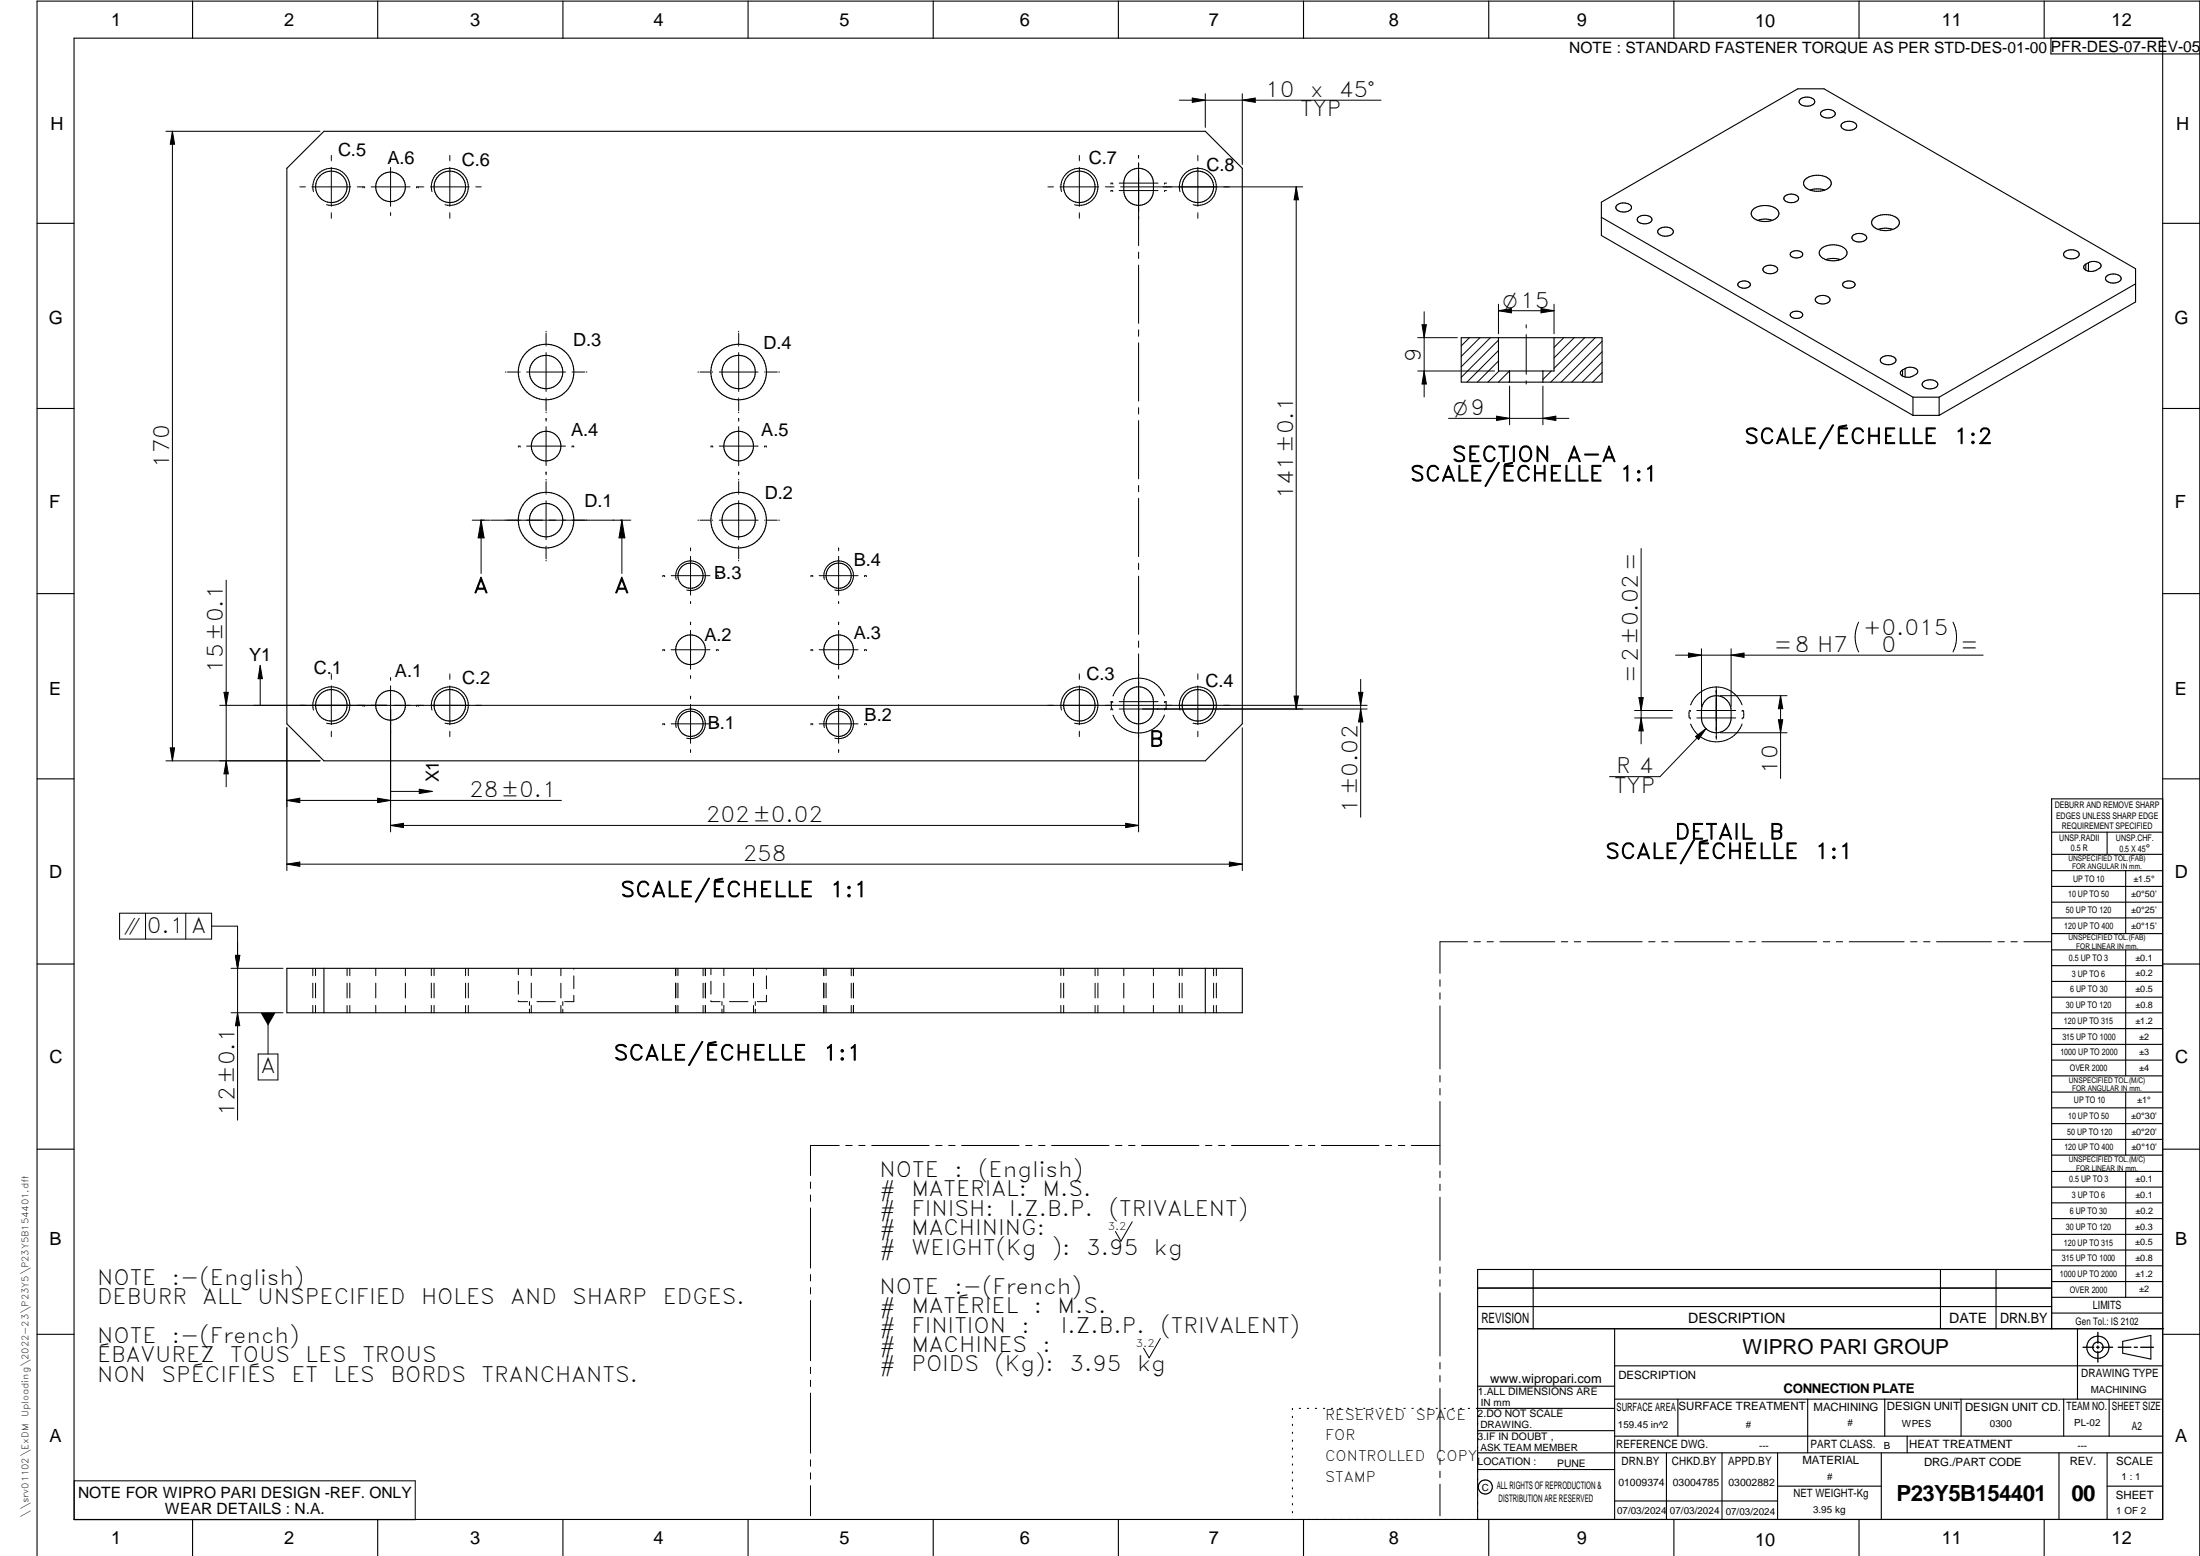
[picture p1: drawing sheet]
<svg xmlns="http://www.w3.org/2000/svg" width="594mm" height="420mm" viewBox="0 0 594 420" stroke-linecap="round" stroke-linejoin="round" font-family="sans-serif">
<g fill="none" stroke="#000" stroke-width=".3">
<path d="M20 10.3h564v400h-564zM52 .3v10M102 .3v10M152 .3v10M202 .3v10M252 .3v10M302 .3v10M352 .3v10M402 .3v10M452 .3v10M502 .3v10M552 .3v10"/>
<path d="M553.8 10.3v4.3h40.3M486.2 26.7a2.68 2.68 0 0 1 3.8 .6 2.09 2.09 0 0 1-2.8 1.3 1.12 1.12 0 0 1-1.2-.6 1.12 1.12 0 0 1 .2-1.3zM491.8 30.2a2.57 2.57 0 0 1 3.8 .4 1.96 1.96 0 0 1-2.7 1.2 1.1 1.1 0 0 1-1.1-1.6zM497.3 33.5a2.72 2.72 0 0 1 4.1 .3 2.12 2.12 0 0 1-2.9 1.3 1.17 1.17 0 0 1-1.2-1.6zM77.5 45.4l10-9.9h238l10 9.9v150.1l-10 9.9h-238l-10-9.9zM304.4 46.8a4 4 0 0 1 4.5-1.1 4 4 0 0 1 2.6 3.7 5.4 5.4 0 0 1-1 4.7 4 4 0 0 1-4.4 1.1 4 4 0 0 1-2.6-3.7 6.3 6.3 0 0 1 .6-4.2zM432.4 58.7l84.2 48.6M436.7 55.3a2.72 2.72 0 0 1 3.9 .6 2.09 2.09 0 0 1-2.9 1.3 1.1 1.1 0 0 1-1.2-.6 1.1 1.1 0 0 1 .2-1.3zM442.2 58.8a2.61 2.61 0 0 1 3.9 .4 1.96 1.96 0 0 1-2.7 1.2 1.09 1.09 0 0 1-1.2-1.6zM473.2 56.7a5.3 5.3 0 0 1 6.8 0 1.66 1.66 0 0 1-1 2.7 5.1 5.1 0 0 1-6-1.1l-.1-.6zM478.6 59.5l-1.7-.3-2.3 .3M482 52.9a2.55 2.55 0 0 1 3.7 .5 1.96 1.96 0 0 1-2.7 1.3 1.05 1.05 0 0 1-1.1-.6 1.05 1.05 0 0 1 .1-1.2z"/>
<path d="M487.4 48.6a5.1 5.1 0 0 1 6.9 .3 1.89 1.89 0 0 1-1.7 2.5 5 5 0 0 1-5.4-1.3l-.2-.6zM492.8 51.3l-1.7-.3-2.3 .3M506 58.9a5.2 5.2 0 0 1 6.7 .6 1.87 1.87 0 0 1-1.7 2.5 5 5 0 0 1-5.4-1.3l-.2-.9zM10 60.3h10M448 61.8a2.7 2.7 0 0 1 3.9 .6 2.08 2.08 0 0 1-2.9 1.3 1.12 1.12 0 0 1-1.2-.6 1.12 1.12 0 0 1 .2-1.3zM469.4 76.4a2.09 2.09 0 0 1 3.3 .4 1.96 1.96 0 0 1-3.4 0zM476.4 72.1a2.59 2.59 0 0 1 3.6 .5 1.96 1.96 0 0 1-2.7 1.3 1.06 1.06 0 0 1-1.1-.6 1.06 1.06 0 0 1 .2-1.2zM483.6 68.2a2.08 2.08 0 0 1 3.2 .5 1.98 1.98 0 0 1-3.4 0zM491.6 67.3a5.1 5.1 0 0 1 7 .3 1.73 1.73 0 0 1-1.3 2.4 5.1 5.1 0 0 1-5.9-1.1l-.1-1zM497 70.1l-2.3-.3-1.7 .3M497.9 76.2a2.11 2.11 0 0 1 3 .6 1.94 1.94 0 0 1-3.3 0zM500.4 63.5a2.59 2.59 0 0 1 3.7 .6 1.99 1.99 0 0 1-2.7 1.2 1.06 1.06 0 0 1-1.1-.6 1.06 1.06 0 0 1 .1-1.2z"/>
<path d="M507.2 61.9l2.3-.3 1.6 .3M557.6 68a2.68 2.68 0 0 1 3.9 .6 2.09 2.09 0 0 1-2.9 1.2 1.12 1.12 0 0 1-1.2-.5 1.12 1.12 0 0 1 .2-1.3zM563.2 71.3v1.7M564 70.9l-.8 .4M564 70.9v2.3M564 70.9a2.52 2.52 0 0 1 3.4 .8 2.65 2.65 0 0 1-2.8 1.6 1.39 1.39 0 0 1-1.8-1.6l.4-.4M568.9 74.5a2.72 2.72 0 0 1 3.9 .6 2.12 2.12 0 0 1-2.9 1.3 1.12 1.12 0 0 1-1.1-.6 1.12 1.12 0 0 1 .1-1.3zM576.7 76.6l-53.1 30.7M584 60.3h10M394.6 91.2h38v12h-38zM404.6 91.2v9h15v-9M483.6 84.6a2.09 2.09 0 0 1 3.2 .4 1.98 1.98 0 0 1-3.4 0z"/>
<path d="M490.5 80.3a2.53 2.53 0 0 1 3.7 .5 2.08 2.08 0 0 1-3.1 1.1 .94 .94 0 0 1-.8-.6 .94 .94 0 0 1 .2-1zM507.9 96.8a2.72 2.72 0 0 1 4.1 .3 2.09 2.09 0 0 1-2.9 1.3 1.15 1.15 0 0 1-1.2-1.6zM513.8 99.9v1.6M514.4 99.5v2.3M514.4 99.5a2.5 2.5 0 0 1 3.5 .8 2.61 2.61 0 0 1-2.8 1.6 1.39 1.39 0 0 1-1.8-1.6l.5-.4M514.4 99.5l-.6 .4M10 110.3h10M407.6 100.2v3M416.6 100.2v3M516.6 107.3h7M516.6 107.3v4.9M516.6 112.2h7"/>
<path d="M519.2 103.3a2.72 2.72 0 0 1 4.1 .4 2.08 2.08 0 0 1-2.9 1.2 1.17 1.17 0 0 1-1.2-1.6zM523.6 112.2l53.1-30.7v-8.9l-84.2-48.6h-7l-53.1 30.6v9l84.2 48.6M523.6 107.3v4.9M584 110.3h10M10 160.3h10M584 160.3h10M304.4 186.8a4 4 0 0 1 4.5-1.1 4 4 0 0 1 2.6 3.8 5.4 5.4 0 0 1-1 4.6 4 4 0 0 1-4.4 1.1 4 4 0 0 1-2.6-3.7 5.5 5.5 0 0 1 .9-4.7zM460.4 189.3a4 4 0 0 1 4.4-1.2 4 4 0 0 1 2.7 3.8 5.5 5.5 0 0 1-1 4.6 4 4 0 0 1-4.4 1.1 4 4 0 0 1-2.6-3.7 6.3 6.3 0 0 1 .6-4.2zM10 210.3h10M584 215.7h-30v143.1M584 210.3h10M554 230.7h30"/>
<path d="M554 224.7h30M554 235.1h30M554 239.4h30M569 224.7v6M574 235.1v17M554 243.6h30M554 247.9h30M554 252.1h30M554 256.5h30M574 256.5v34M10 260.3h10M77.5 261.5h258v12h-258z"/>
<path d="M87.5 261.5v12M325.5 261.5v12M554 260.8h30M554 265h30M554 269.3h30M554 273.5h30M554 277.7h30M584 260.3h10M554 282h30M554 286.3h30M554 290.5h30M554 294.9h30"/>
<path d="M554 299.1h30M574 294.9v17M10 310.3h10M554 303.4h30M554 307.7h30M554 311.9h30M554 316.3h30M574 316.3v34M584 310.3h10M554 320.5h30M554 324.8h30M554 329.1h30"/>
<path d="M554 333.3h30M554 337.5h30M399 358.8h185.3M399 352.8h155M399 347.8h155M414 342.8v16M436 358.8v51.5M524 342.8v16M539 342.8v16M554 342.8h-155v67.5M554 341.8h30M554 346.1h30"/>
<path d="M554 350.3h30M554 354.6h30M561 358.8v19M10 360.3h10M399 374.3h37M436 368.8h148M436 377.8h148M453.1 377.8v10M488.1 377.8v14.5M508.9 377.8v10M529.6 377.8v10M557.3 377.8v10"/>
<path d="M569.5 377.8v10M573.2 362.2l7.6-1.6v6.4l-7.6-1.6zM584 360.3h10M349 380.3v.3M349 382.4v.4M349 384.6v.3M349 386.7v.4M349 388.9v.3M349 391v.4M349 393.2v.3M349 395.3v.3M349 397.4v.4"/>
<path d="M349 399.6v.3M350.9 380.3h.3M353 380.3h.3M355.2 380.3h.3M357.4 380.3h.3M359.6 380.3h.3M361.7 380.3h.3M363.9 380.3h.3M366.1 380.3h.3M368.3 380.3h.3M370.4 380.3h.3M372.6 380.3h.3"/>
<path d="M374.8 380.3h.3M376.9 380.3h.4M379.1 380.3h.3M381.3 380.3h.3M383.4 380.3h.4M385.6 380.3h.4M387.8 380.3h.3M390 380.3h.3M392.1 380.3h.4M394.3 380.3h.4M396.5 380.3h.3M399 396.8h37"/>
<path d="M399 392.3h185M399 386.3h37M436 387.8h148M436 380.3h-37.3M450 392.3v18M465 392.3v18M480 392.3v18M508 392.3v18M515 387.8v4.5M556 392.3v18M569 392.3v18M52 410.3v9.8"/>
<path d="M102 410.3v9.8M152 410.3v9.8M202 410.3v9.8M252 410.3v9.8M302 410.3v9.8M349 401.7v.4M349 403.9v.3M349 406v.4M349 408.2v.3M352 410.3v9.8M402 410.3v9.8M436 405.3h44"/>
<path d="M452 410.3v9.8M480 401.3h28M502 410.3v9.8M552 410.3v9.8M569 401.3h15M10 420.1v-419.8h584v419.8"/>
<circle cx="89.5" cy="50.5" r="4.2"/>
<circle cx="105.5" cy="50.4" r="4"/>
<circle cx="121.5" cy="50.5" r="4.3"/>
<circle cx="291.5" cy="50.5" r="4.2"/>
<circle cx="323.5" cy="50.5" r="4.2"/>
<circle cx="147.5" cy="100.4" r="7.5"/>
<circle cx="147.5" cy="100.5" r="4.5"/>
<circle cx="199.5" cy="100.4" r="7.5"/>
<circle cx="199.5" cy="100.5" r="4.5"/>
<circle cx="147.5" cy="120.5" r="4"/>
<circle cx="199.5" cy="120.5" r="4"/>
<circle cx="147.5" cy="140.5" r="4.5"/>
<circle cx="147.5" cy="140.5" r="7.5"/>
<circle cx="186.5" cy="155.4" r="3.4"/>
<circle cx="199.5" cy="140.4" r="4.5"/>
<circle cx="199.5" cy="140.5" r="7.5"/>
<circle cx="226.5" cy="155.4" r="3.4"/>
<circle cx="186.5" cy="175.4" r="4"/>
<circle cx="226.5" cy="175.4" r="4"/>
<circle cx="89.5" cy="190.4" r="4.2"/>
<circle cx="105.5" cy="190.5" r="4"/>
<circle cx="121.5" cy="190.4" r="4.2"/>
<circle cx="186.5" cy="195.4" r="3.4"/>
<circle cx="226.5" cy="195.4" r="3.4"/>
<circle cx="291.5" cy="190.4" r="4.3"/>
<circle cx="323.5" cy="190.4" r="4.2"/>
<circle cx="566.5" cy="363.8" r="1.4"/>
<circle cx="566.5" cy="363.8" r="3"/>
<circle cx="401.1" cy="401.5" r="1.91"/>
</g>
<g fill="none" stroke="#000" stroke-width=".27">
<path d="M44.8 35.5h41.6M46.6 35.5l.6 3.4h-1.2zM46.6 35.5v169.9M318.5 27.1h54.4M322 26.5l3.5 .6-3.5 .5zM325.5 25.3v9.1M335.5 27.1l3.5-.6v1.1zM335.5 25.3v19.1M81 50.5h.1M81.2 50.5h1.1M82.4 50.5h.1M84.2 50.5h10.5"/>
<path d="M84.6 51.8a5 5 0 0 1 4.4-6.3 5 5 0 0 1 5.4 5.4 5 5 0 0 1-6.2 4.4M89.5 42h.1M89.5 42.2v1M89.5 43.4v.1M89.5 45.2v10.5M89.5 57.4v.1M89.5 57.7v1M89.5 58.9h.1M96.5 50.5h.1M96.7 50.5h1M97.9 50.5h.1M98 50.5h.1"/>
<path d="M98.1 50.5h.3M98.5 50.5h.1M100.2 50.5h10.5M105.5 45.2v10.5M105.5 43.5h.1M105.5 43h.1M105.5 57.4h.1M105.5 57.9h.1M105.5 43v.4M105.5 57.5v.4M112.5 50.5h.1M112.5 50.5h.4"/>
<path d="M112.9 50.5h.1M113 50.5h.1M113.2 50.5h1.1M114.4 50.5h.1M116.2 50.5h10.5M116.6 51.8a5 5 0 0 1 4.4-6.3 5 5 0 0 1 5.4 5.4 5 5 0 0 1-6.2 4.4M121.5 42h.1M121.5 42.2v1M121.5 43.4v.1M121.5 45.2v10.5M121.5 57.4v.1M121.5 57.7v1"/>
<path d="M121.5 58.9h.1M128.5 50.5h.1M128.7 50.5h1M129.9 50.5h.1M283 50.5h.1M283.2 50.5h1.1M284.4 50.5h.1M286.2 50.5h10.5M286.6 51.8a5 5 0 0 1 4.4-6.3 5 5 0 0 1 5.4 5.4 5 5 0 0 1-6.2 4.4M291.5 42h.1M291.5 42.2v1M291.5 43.4v.1"/>
<path d="M291.5 45.2v10.5M291.5 57.4v.1M291.5 57.7v1M291.5 58.9h.1M298.5 50.5h.1M298.7 50.5h1M300 51.5h.1M300 49.4h.1M300.1 51.5h.3M300.1 49.4h.3M300.5 51.5h.1M300.5 49.4h.1"/>
<path d="M300.8 50.5h-.9M302.2 51.5h10.5M302.2 49.4h10.5M302.6 50.5h9.7M307.5 44.4h.1M307.5 44h.1M307.5 58.5h.1M307.5 58.9h.1M307.5 42.5h.1M307.5 42h.1M307.5 56.5h.1M307.5 56.9h.1"/>
<path d="M307.5 42v.4M307.5 44v22.3M312.5 50.5h39.3M314.5 51.5h.1M314.5 49.4h.1M314.5 51.5h.5M314.5 49.4h.5M318.6 51.8a5 5 0 0 1 4.4-6.3 5 5 0 0 1 5.4 5.4 5 5 0 0 1-6.2 4.4M323.5 42h.1M323.5 42.2v1M323.5 43.4v.1M323.5 45.2v10.5"/>
<path d="M323.5 57.4v.1M323.5 57.7v1M323.5 58.9h.1M350 50.5l.6 3.5h-1.1zM350 50.5v141M307.5 68.1v1.7M307.5 71.6v15.7M147.5 89.5v.1M147.5 90v2.9M147.5 93.3v.2M147.5 95.2v10.5M199.5 95.2v10.5"/>
<path d="M199.5 89.5v.1M199.5 90v2.9M199.5 93.3v.2M307.5 89.1v1.7M307.5 92.6v15.7M382.8 91.2h10.7M384 87.7h1.2l-.6 3.5zM384.6 84.2v23M396.8 91.2l-2.2 2.2M399.6 91.2l-5 5M402.5 91.2l-7.9 7.9M404.6 97.5l-5.7 5.7"/>
<path d="M404.6 91.8l-10 10.1M404.6 82.1v8M404.6 83.9l3.5-.6v1.2zM404.6 83.9h15M404.6 94.7l-8.5 8.5M412.1 87.7v.9M412.1 90.3v10.8M416.1 83.3l3.5 .6-3.5 .6zM419.6 82.1v8M422.3 91.2l-2.7 2.6M425.1 91.2l-5.5 5.4M427.9 91.2l-8.3 8.3"/>
<path d="M430.8 91.2l-12 12M432.6 92.2l-11 11M432.6 95l-8.2 8.2M432.6 97.8l-5.4 5.4M136.5 100.5h.1M137 100.5h2.9M140.3 100.5h.2M142.2 100.5h10.5M147.5 113.5h.1M147.5 113h.1M147.5 113.1v.3M147.5 107.5v.1"/>
<path d="M147.5 108v2.9M147.5 111.3v.1M147.5 115.2v10.5M154.5 100.5h.1M155 100.5h2.9M158.3 100.5h.2M188.5 100.5h.2M189 100.5h2.9M192.3 100.5h.2M194.2 100.5h10.5M199.5 115.2v10.5M199.5 113.5h.1"/>
<path d="M199.5 113h.1M199.5 113.1v.3M199.5 107.5v.1M199.5 108v2.9M199.5 111.3v.1M206.5 100.5h.1M207 100.5h2.9M210.3 100.5h.2M307.5 110.1v1.7M307.5 113.6v15.7M382.8 100.2h20.8M384.6 100.2l.6 3.5h-1.2z"/>
<path d="M391.2 113h32.4M404.1 112.4l3.5 .6-3.5 .5zM404.8 100.2l-3 3M407.6 100.2l-3 3M407.6 104.2v10.5M407.6 103l-.2 .2M412.1 102.8v.9M416.6 104.2v10.5M416.6 113l3.5-.6v1.1zM418.9 100.2l-2.3 2.3M432.6 100.6l-2.5 2.6M140 120.5h.1"/>
<path d="M140.1 120.5h.3M140.5 120.5h.1M142.2 120.5h10.5M147.5 127.4h.1M147.5 127.9h.1M147.5 127.5v.4M147.5 129.5v.1M147.5 130v2.9M147.5 133.3v.2M147.5 135.2v10.5M154.5 120.5h.1M154.5 120.5h.4"/>
<path d="M154.9 120.5h.1M192 120.5h.1M192.1 120.5h.3M192.5 120.5h.1M194.2 120.5h10.5M199.5 135.2v10.5M199.5 127.4h.1M199.5 127.9h.1M199.5 127.5v.4M199.5 129.5v.1M199.5 130v2.9M199.5 133.3v.2"/>
<path d="M206.5 120.5h.1M206.5 120.5h.4M206.9 120.5h.1M307.5 131.1v1.7M307.5 134.6v15.7M61.1 156.7v55.7M127.5 140.5h4.8M129.9 140.5l.8 4.7h-1.6zM129.9 140.5v14.4M132.5 140.5h37.8M147.5 147.4v.2M147.5 148v2.9"/>
<path d="M147.5 151.3v.1M167.9 140.5l.8 4.7h-1.6zM167.9 140.5v14.4M179 155.4h.1M179.1 155.4h.3M179.5 155.4h.1M181.2 155.4h10.5M182.6 156.5a4 4 0 0 1 3.5-5 4 4 0 0 1 4.3 4.3 4 4 0 0 1-5 3.5M186.5 148.5h.1M186.5 148h.1M186.5 148v.4M186.5 150.2v10.5"/>
<path d="M188.5 140.5h.2M189 140.5h2.9M192.3 140.5h.2M193.5 155.4h.1M193.5 155.4h.4M193.9 155.4h.1M194.2 140.5h10.5M199.5 147.4v.2M199.5 148v2.9M199.5 151.3v.1M206.5 140.5h.1M207 140.5h2.9"/>
<path d="M210.3 140.5h.2M219 155.4h.1M219 155.4h.4M219.5 155.4h.1M221.2 155.4h10.5M222.6 156.5a4 4 0 0 1 3.5-5 4 4 0 0 1 4.3 4.3 4 4 0 0 1-5 3.5M226.5 148.5h.1M226.5 148h.1M226.5 148v.4M226.5 150.2v10.5M233.5 155.4h.1M233.5 155.4h.4"/>
<path d="M233.9 155.4h.1M307.5 152.1v1.7M307.5 155.6v15.7M443.2 148.1v52.8M70.3 179.7v10.8M70.3 179.7l.6 3.6h-1.2zM179 175.5h.1M179.1 175.5h.3M179.5 175.5h.1M181.2 175.5h10.5M186.5 168.4h.1M186.5 168h.1"/>
<path d="M186.5 162.5h.1M186.5 162.5v.5M186.5 168v.4M186.5 170.2v10.5M193.5 175.5h.1M193.5 175.5h.4M193.9 175.5h.1M219 175.5h.1M219 175.5h.4M219.5 175.5h.1M221.2 175.5h10.5M226.5 168.4h.1"/>
<path d="M226.5 168h.1M226.5 162.5h.1M226.5 162.5v.5M226.5 168v.4M226.5 170.2v10.5M233.5 175.5h.1M233.5 175.5h.4M233.9 175.5h.1M307.5 173.1v1.7M307.5 176.6v48M452.5 176.9h83M455.9 176.3l3.6 .6-3.6 .6z"/>
<path d="M459.5 175.2v15.6M467.5 175.2v15.6M467.5 176.9l3.5-.6v1.2zM501.9 168a9 9 0 0 0 0 8M527.4 168a9 9 0 0 1 0 8M59.3 190.5h309.9M60.5 186.9h1.2l-.6 3.6zM77.5 196.5v38.6M84.6 191.7a5 5 0 0 1 4.4-6.2 5 5 0 0 1 5.4 5.4 5 5 0 0 1-6.2 4.4M89.5 181.9v.1M89.5 182.2v1M89.5 183.4v.1"/>
<path d="M89.5 185.2v10.5M89.5 197.4v.1M89.5 197.7v1M89.5 198.9h.1M98 190.5h.1M98.5 190.5h.1M105.5 185.2v39.4M105.5 183.5h.1M105.5 197.4h.1M105.5 197.9h.1M105.5 182.9v.5M112.5 190.5h.1"/>
<path d="M112.9 190.5h.1M116.6 191.7a5 5 0 0 1 4.4-6.2 5 5 0 0 1 5.4 5.4 5 5 0 0 1-6.2 4.4M121.5 181.9v.1M121.5 182.2v1M121.5 183.4v.1M121.5 185.2v10.5M121.5 197.4v.1M121.5 197.7v1M121.5 198.9h.1M179 195.5h.1M179.1 195.5h.3M179.5 195.5h.1"/>
<path d="M181.2 195.5h10.5M182.6 196.5a4 4 0 0 1 3.5-5 4 4 0 0 1 4.4 4.3 4 4 0 0 1-5.1 3.5M186.5 188.4h.1M186.5 188h.1M186.5 182.5h.1M186.5 182.9h.1M186.5 182.5v.4M186.5 188v.4M186.5 190.2v10.5M193.5 195.5h.1M193.5 195.5h.4M193.9 195.5h.1"/>
<path d="M219 195.5h.1M219 195.5h.4M219.5 195.5h.1M221.2 195.5h10.5M222.6 196.5a4 4 0 0 1 3.5-5 4 4 0 0 1 4.4 4.3 4 4 0 0 1-5.1 3.5M226.5 188.4h.1M226.5 188h.1M226.5 182.5h.1M226.5 182.9h.1M226.5 182.5v.4M226.5 188v.4M226.5 190.2v10.5"/>
<path d="M233.5 195.5h.1M233.5 195.5h.4M233.9 195.5h.1M286.6 191.7a5 5 0 0 1 4.4-6.2 5 5 0 0 1 5.4 5.4 5 5 0 0 1-6.2 4.4M291.5 181.9v.1M291.5 182.2v1M291.5 183.4v.1M291.5 185.2v10.5M291.5 197.4v.1M291.5 197.7v1M291.5 198.9h.1M300 191.5h.1"/>
<path d="M300 189.5h.1M300.1 191.5h.3M300.1 189.5h.3M300.2 189.7v1.7M300.5 191.5h.1M300.5 189.5h.1M302.2 191.5h67M302.2 189.5h10.5M307.5 184.4h.1M307.5 184h.1M307.5 198.5h.1M307.5 198.9h.1"/>
<path d="M307.5 182.5h.1M307.5 182h.1M307.5 196.4h.1M307.5 196.9h.1M314.4 193.1a7.4 7.4 0 0 1-6.9 4.8 7.4 7.4 0 0 1-6.9-4.8M314.4 187.9a7.4 7.4 0 0 0-6.9-4.8 7.4 7.4 0 0 0-6.9 4.8M314.5 191.5h.1M314.5 189.5h.1M314.5 189.5h.5M314.8 189.6l.1 1.8M318.6 191.7a5 5 0 0 1 4.4-6.2 5 5 0 0 1 5.4 5.4 5 5 0 0 1-6.2 4.4M323.5 181.9v.1"/>
<path d="M323.5 182.2v1M323.5 183.4v.1M323.5 185.2v10.5M323.5 197.4v.1M323.5 197.7v1M323.5 198.9h.1M335.5 196.5v38.6M349.5 188h1.1l-.6 3.5zM366.9 186.9h1.1l-.6 3.6zM367.4 191.5l.6 3.4h-1.1zM367.4 183.5v37.2M441.4 193.9h10.1"/>
<path d="M441.4 191.9h10.3M442.6 188.4h1.1l-.5 3.5zM443.2 193.9l.5 3.5h-1.1zM456.1 192.1v1.7M456.2 193.9h.2M456.2 191.9h.2M456.5 193.9h.1M456.5 191.9h.1M457.8 198.9l2.9-2.2-2 3zM458.2 193.9h10.5M458.2 191.9h10.5M460.7 196.7l-12.4 13h-13.7"/>
<path d="M463.5 186.9h.1M463.5 186.4h.1M463.5 185.5v13.8M463.5 198.9h.1M463.5 199.3h.1M464.5 197.9h18.1M464.5 187.9h18.1M470.4 190.3a7.4 7.4 0 0 0-6.9-4.8 7.4 7.4 0 0 0-7 4.9M470.4 195.5a7.4 7.4 0 0 1-6.9 4.8 7.4 7.4 0 0 1-6.9-4.8M470.4 193.9h.1M470.4 191.9h.1M470.5 193.9h.3"/>
<path d="M470.5 191.9h.3M470.8 192v1.7M470.8 193.7v.1M480.2 194.4h1.2l-.6 3.5zM480.8 187.9l.6 3.5h-1.2zM480.8 187.9v22.3M44.8 205.4h41.6M46 202h1.2l-.6 3.4zM61.1 205.4l.6 3.6h-1.2zM77.5 216.1h74.1M77.5 216.1l3.5-.6v1.2zM102 215.5l3.5 .6-3.5 .6z"/>
<path d="M105.5 213.7h11.2M113.2 213.1l3.5 .6-3.5 .6zM186.5 202.5h.1M186.5 202.9h.1M186.5 202.5v.4M226.5 202.5h.1M226.5 202.9h.1M226.5 202.5v.4M77.5 233.3h258M77.5 233.3l3.5-.5v1.1zM105.5 222.9l3.5-.6v1.2zM105.5 222.9h202"/>
<path d="M304 222.3l3.5 .6-3.5 .6zM332 232.8l3.5 .5-3.5 .6zM32.3 246.6h24.8v7h-24.8zM39.3 246.6v7M50.2 246.6v7M57.1 250.1h7v52.4M63.6 258h1.1l-.6 3.5zM396.3 254.3h-7.5v8.5M398 254.3h1.8M401.5 254.3h1.8M405 254.3h14.9M421.6 254.3h1.7"/>
<path d="M425.1 254.3h1.7M428.6 254.3h14.8M445.2 254.3h1.7M448.7 254.3h1.7M452.2 254.3h14.8M468.8 254.3h1.7M472.3 254.3h1.7M475.8 254.3h14.8M492.4 254.3h1.7M495.9 254.3h1.7M499.4 254.3h14.8M515.9 254.3h1.8"/>
<path d="M519.4 254.3h1.8M522.9 254.3h14.9M539.5 254.3h1.7M543 254.3h1.7M546.5 254.3h7.4M62.4 273.5h14M62.4 261.5h14M64.1 273.5l.6 3.5h-1.1zM72.4 273.5v11.1M84.5 261.5v2M84.5 265.5v4M84.5 271.5v2"/>
<path d="M85.2 261.5v2M85.2 265.5v4M85.2 271.5v2M93.7 261.5v2M93.7 265.5v4M93.7 271.5v2M94.5 261.5v2M94.5 265.5v4M94.5 271.5v2M101.5 261.5v2M101.5 265.5v4M101.5 271.5v2"/>
<path d="M109.5 261.5v2M109.5 265.5v4M109.5 271.5v2M116.5 261.5v2M116.5 265.5v4M116.5 271.5v2M117.2 261.5v2M117.2 265.5v4M117.2 271.5v2M125.7 261.5v2M125.7 265.5v4M125.7 271.5v2"/>
<path d="M126.5 261.5v2M126.5 265.5v4M126.5 271.5v2M140 270.2v.3h2.5M140 261.5v1.7M140 265v3.5M143 270.5v1M143 272.5v1M143.5 261.5v2M143.5 265.5v4M143.5 271.5v2M145 270.5h5"/>
<path d="M151.5 261.5v2M151.5 265.5v4M151.5 271.5v2M152 270.5v1M152 272.5v1M155 268.8v1.7h-2.5M155 261.5v.2M155 263.5v3.5M182.5 261.5v2M182.5 265.5v4M182.5 271.5v2M183.1 261.5v2"/>
<path d="M183.1 265.5v4M183.1 271.5v2M189.9 261.5v2M189.9 265.5v4M189.9 271.5v2M190.5 261.5v2M190.5 265.5v4M190.5 271.5v2M192 270.2v.3h2.5M192 261.5v1.7M192 265v3.5M195 270.5v1"/>
<path d="M195 272.5v1M195.5 261.5v2M195.5 265.5v4M195.5 271.5v2M197 270.5h5M203.5 261.5v2M203.5 265.5v4M203.5 271.5v2M204 270.5v1M204 272.5v1M207 268.8v1.7h-2.5M207 261.5v.2"/>
<path d="M207 263.5v3.5M222.5 261.5v2M222.5 265.5v4M222.5 271.5v2M223.1 261.5v2M223.1 265.5v4M223.1 271.5v2M229.9 261.5v2M229.9 265.5v4M229.9 271.5v2M230.5 261.5v2M230.5 265.5v4"/>
<path d="M230.5 271.5v2M286.5 261.5v2M286.5 265.5v4M286.5 271.5v2M287.2 261.5v2M287.2 265.5v4M287.2 271.5v2M295.7 261.5v2M295.7 265.5v4M295.7 271.5v2M296.5 261.5v2M296.5 265.5v4"/>
<path d="M296.5 271.5v2M303.5 261.5v2M303.5 265.5v4M303.5 271.5v2M311.5 261.5v2M311.5 265.5v4M311.5 271.5v2M318.5 261.5v2M318.5 265.5v4M318.5 271.5v2M319.2 261.5v2M319.2 265.5v4"/>
<path d="M319.2 271.5v2M327.7 261.5v2M327.7 265.5v4M327.7 271.5v2M328.5 261.5v2M328.5 265.5v4M328.5 271.5v2M388.8 264.6v1.7M388.8 268.1v1.7M388.8 271.6v17M69.7 284.6h5.4v7h-5.4zM388.8 290.4v1.8"/>
<path d="M388.8 293.9v1.8M388.8 297.4v17.1M218.9 319.2v1.7M226.6 309.3h-7.7v8.1M228.4 309.3h1.7M231.9 309.3h1.7M235.4 309.3h15.5M252.7 309.3h1.7M256.2 309.3h1.7M259.7 309.3h15.5M277 309.3h1.7M280.5 309.3h1.7"/>
<path d="M284 309.3h15.5M301.2 309.3h1.8M304.8 309.3h1.7M308.2 309.3h15.6M325.5 309.3h1.8M329 309.3h1.8M332.5 309.3h15.6M349.8 309.3h1.8M353.3 309.3h1.7M356.8 309.3h15.5M374.1 309.3h1.7M377.6 309.3h1.7"/>
<path d="M381.1 309.3h7.7M388.8 316.3v1.7M388.8 319.8v1.7M218.9 322.7v1.7M218.9 326.2v16.2M305.7 329.9l-3 5.3-1.5-2.7M388.8 323.3v17M218.9 344.2v1.7M218.9 347.7v1.7M218.9 351.2v16.2M388.8 342.1v1.7M388.8 345.6v1.7"/>
<path d="M388.8 349.1v17.1M218.9 369.2v1.7M218.9 372.7v1.7M218.9 376.2v16.2M313.3 361.4l-3 5.3-1.5-2.7M388.8 367.9v1.8M388.8 371.4v1.7M388.8 374.9v17.1M20 399.9h92.1v10.5h-92.1zM218.9 394.2v1.7M218.9 397.7v1.7M388.8 393.8v1.7"/>
<path d="M388.8 397.3v1.7M218.9 401.2v8.1M388.8 400.8v8.5"/>
</g>
<path d="M566.5 359.8v2.9M562.5 363.8h2.9M566.1 363.8h.8M566.5 363.5v.7M566.5 364.9v2.9M567.6 363.8h2.9M572 363.8h3.4M576.3 363.8h.9M578.1 363.8h3.4" fill="none" stroke="#000" stroke-width=".36"/>
<g fill="#000">
<path d="M46.6 35.5l.6 3.4h-1.2zM322 26.5l3.5 .6-3.5 .5zM335.5 27.1l3.5-.6v1.1zM350 50.5l.6 3.5h-1.1zM384 87.7h1.2l-.6 3.5zM404.6 83.9l3.5-.6v1.2zM416.1 83.3l3.5 .6-3.5 .6zM384.6 100.2l.6 3.5h-1.2zM404.1 112.4l3.5 .6-3.5 .5zM416.6 113l3.5-.6v1.1zM129.9 140.5l.8 4.7h-1.6zM167.9 140.5l.8 4.7h-1.6z"/>
<path d="M455.9 176.3l3.6 .6-3.6 .6zM467.5 176.9l3.5-.6v1.2zM60.5 186.9h1.2l-.6 3.6zM70.3 179.7l.6 3.6h-1.2zM349.5 188h1.1l-.6 3.5zM366.9 186.9h1.1l-.6 3.6zM367.4 191.5l.6 3.4h-1.1zM443.2 193.9l.5 3.5h-1.1zM442.6 188.4h1.1l-.5 3.5zM457.8 198.9l2.9-2.2-2 3zM480.2 194.4h1.2l-.6 3.5zM480.8 187.9l.6 3.5h-1.2z"/>
<path d="M46 202h1.2l-.6 3.4zM61.1 205.4l.6 3.6h-1.2zM77.5 216.1l3.5-.6v1.2zM102 215.5l3.5 .6-3.5 .6zM113.2 213.1l3.5 .6-3.5 .6zM77.5 233.3l3.5-.5v1.1zM105.5 222.9l3.5-.6v1.2zM304 222.3l3.5 .6-3.5 .6zM332 232.8l3.5 .5-3.5 .6zM63.6 258h1.1l-.6 3.5zM64.1 273.5l.6 3.5h-1.1zM70.4 273.5h4l-2 3.5z"/>
</g>
<g font-size="6">
<text x="512.1" y="405.2">P23Y5B154401</text>
<text x="559.4" y="405.2">00</text>
</g>
<g font-size="5.7">
<text x="341.7" y="26.2">10</text>
<text x="353.7" y="26.2">x</text>
<text x="361.5" y="26.2">45°</text>
<text x="351.1" y="31.4">TYP</text>
<text x="383.7" y="97.7" transform="rotate(-90 383.7 97.7)">9</text>
<text x="471" y="119.8">SCALE/ÉCHELLE</text>
<text x="527.6" y="119.8">1:2</text>
<text x="392.1" y="124.7">SECTION</text>
<text x="423.1" y="124.7">A-A</text>
<text x="45.7" y="126.4" transform="rotate(-90 45.7 126.4)">170</text>
<text x="380.8" y="129.9">SCALE/ÉCHELLE</text>
<text x="437.3" y="129.9">1:1</text>
<text x="349.2" y="134.8" transform="rotate(-90 349.2 134.8)">141±0.1</text>
<text x="127.9" y="160.1">A</text>
<text x="165.9" y="160.1">A</text>
<text x="503.1" y="171.5">+0.015</text>
<text x="479" y="176">=8 H7</text>
<text x="508.1" y="176">0</text>
<text x="529.3" y="176">=</text>
<text x="60.2" y="181.6" transform="rotate(-90 60.2 181.6)">15±0.1</text>
<text x="442.3" y="184.4" transform="rotate(-90 442.3 184.4)">=2±0.02=</text>
<text x="310.3" y="201.6">B</text>
<text x="436.4" y="208.8">R 4</text>
<text x="479.9" y="209" transform="rotate(-90 479.9 209)">10</text>
<text x="126.7" y="215.3">28±0.1</text>
<text x="435.9" y="214.1">TYP</text>
<text x="366.6" y="219.4" transform="rotate(-90 366.6 219.4)">1±0.02</text>
<text x="190.6" y="222">202±0.02</text>
<text x="452.2" y="226.6">DETAIL</text>
<text x="477.7" y="226.6">B</text>
<text x="200.5" y="232.5">258</text>
<text x="433.5" y="231.9">SCALE/ÉCHELLE</text>
<text x="490" y="231.9">1:1</text>
<text x="167.5" y="242.2">SCALE/ÉCHELLE</text>
<text x="224.1" y="242.2">1:1</text>
<text x="39.6" y="251.8">0.1 A</text>
<text x="165.7" y="286.3">SCALE/ÉCHELLE</text>
<text x="222.3" y="286.3">1:1</text>
<text x="70.4" y="289.9">A</text>
<text x="63.3" y="301.2" transform="rotate(-90 63.3 301.2)">12±0.1</text>
<text x="237.5" y="317.8">NOTE</text>
<text x="257.7" y="317.8">:</text>
<text x="264.2" y="317.8">(English)</text>
<text x="237.5" y="323.1">#</text>
<text x="246.1" y="323.1">MATERIAL:</text>
<text x="281.5" y="323.1">M.S.</text>
<text x="237.5" y="328.3">#</text>
<text x="246.1" y="328.3">FINISH:</text>
<text x="272.5" y="328.3">I.Z.B.P.</text>
<text x="299.4" y="328.3">(TRIVALENT)</text>
<text x="237.5" y="333.6">#</text>
<text x="246.1" y="333.6">MACHINING:</text>
<text x="237.5" y="338.8">#</text>
<text x="246.1" y="338.8">WEIGHT(Kg</text>
<text x="284" y="338.8">):</text>
<text x="293.3" y="338.8">3.95</text>
<text x="311.6" y="338.8">kg</text>
<text x="26.2" y="346.9">NOTE</text>
<text x="46.4" y="346.9">:-(English)</text>
<text x="26.2" y="352.1">DEBURR</text>
<text x="54.7" y="352.1">ALL</text>
<text x="69.6" y="352.1">UNSPECIFIED</text>
<text x="113.7" y="352.1">HOLES</text>
<text x="137.8" y="352.1">AND</text>
<text x="154.5" y="352.1">SHARP</text>
<text x="179" y="352.1">EDGES.</text>
<text x="237.5" y="349.3">NOTE</text>
<text x="257.7" y="349.3">:-(French)</text>
<text x="237.5" y="354.6">#</text>
<text x="237.5" y="359.8">#</text>
<text x="246.1" y="354.6">MATÉRIEL</text>
<text x="246.1" y="359.8">FINITION</text>
<text x="275.9" y="359.8">:</text>
<text x="279.2" y="354.6">:</text>
<text x="285.6" y="354.6">M.S.</text>
<text x="286.5" y="359.8">I.Z.B.P.</text>
<text x="313.4" y="359.8">(TRIVALENT)</text>
<text x="26.2" y="362.6">NOTE</text>
<text x="46.4" y="362.6">:-(French)</text>
<text x="237.5" y="365.1">#</text>
<text x="246.1" y="365.1">MACHINES</text>
<text x="281.6" y="365.1">:</text>
<text x="26.2" y="367.9">ÉBAVUREZ</text>
<text x="62.2" y="367.9">TOUS</text>
<text x="82.5" y="367.9">LES</text>
<text x="97.9" y="367.9">TROUS</text>
<text x="237.5" y="370.3">#</text>
<text x="246.1" y="370.3">POIDS</text>
<text x="268.6" y="370.3">(Kg):</text>
<text x="288.8" y="370.3">3.95</text>
<text x="307.1" y="370.3">kg</text>
<text x="26.2" y="373.1">NON</text>
<text x="43.6" y="373.1">SPÉCIFIÉS</text>
<text x="78.7" y="373.1">ET</text>
<text x="90.1" y="373.1">LES</text>
<text x="105.4" y="373.1">BORDS</text>
<text x="130" y="373.1">TRANCHANTS.</text>
</g>
<text font-size="5.6" x="470.5" y="365.5">WIPRO PARI GROUP</text>
<g font-size="5.4">
<text x="405.8" y="83">O15</text>
<text x="392.4" y="112.1">O9</text>
<text x="33.6" y="251.8">i</text>
</g>
<g font-size="4.9">
<text x="30" y="7">1</text>
<text x="76.7" y="7">2</text>
<text x="127" y="7">3</text>
<text x="176.5" y="7">4</text>
<text x="226.7" y="7">5</text>
<text x="275.4" y="7">6</text>
<text x="326.4" y="7">7</text>
<text x="375" y="7">8</text>
<text x="425.8" y="7">9</text>
<text x="473.9" y="7.4">10</text>
<text x="524.3" y="7">11</text>
<text x="570.2" y="7">12</text>
<text x="13.6" y="35.2">H</text>
<text x="587.6" y="35.2">H</text>
<text x="91.3" y="42.1">C.5</text>
<text x="104.6" y="44.2">A.6</text>
<text x="124.7" y="44.9">C.6</text>
<text x="294" y="44.4">C.7</text>
<text x="325.8" y="46.3">C.8</text>
<text x="13.2" y="87.5">G</text>
<text x="587.2" y="87.5">G</text>
<text x="154.8" y="93.4">D.3</text>
<text x="206.2" y="94.1">D.4</text>
<text x="154.2" y="117.7">A.4</text>
<text x="205.6" y="117.7">A.5</text>
<text x="13.3" y="137.1">F</text>
<text x="157.9" y="136.9">D.1</text>
<text x="206.5" y="134.7">D.2</text>
<text x="587.3" y="137.1">F</text>
<text x="230.6" y="152.8">B.4</text>
<text x="192.9" y="156.3">B.3</text>
<text x="190.2" y="173.2">A.2</text>
<text x="230.6" y="172.6">A.3</text>
<text x="67.3" y="178.5">Y1</text>
<text x="84.8" y="181.9">C.1</text>
<text x="106.7" y="182.9">A.1</text>
<text x="124.8" y="184.6">C.2</text>
<text x="293.4" y="183.5">C.3</text>
<text x="325.5" y="185.4">C.4</text>
<text x="13.3" y="187.6">E</text>
<text x="587.3" y="187.6">E</text>
<text x="191.1" y="197">B.1</text>
<text x="233.5" y="194.7">B.2</text>
<text x="118.5" y="211.2" transform="rotate(-90 118.5 211.2)">X1</text>
<text x="13.3" y="237">D</text>
<text x="587.3" y="237">D</text>
<text x="13.4" y="287.1">C</text>
<text x="587.4" y="287.1">C</text>
<text x="13.4" y="336.3">B</text>
<text x="587.4" y="336.3">B</text>
<text x="13.4" y="389.3">A</text>
<text x="587.4" y="389.3">A</text>
<text x="30" y="417">1</text>
<text x="76.7" y="417">2</text>
<text x="127" y="417">3</text>
<text x="176.5" y="417">4</text>
<text x="226.7" y="417">5</text>
<text x="275.4" y="417">6</text>
<text x="326.4" y="417">7</text>
<text x="375" y="417">8</text>
<text x="425.8" y="417">9</text>
<text x="473.9" y="417.4">10</text>
<text x="524.3" y="417">11</text>
<text x="570.2" y="417">12</text>
</g>
<g font-size="4.2">
<text x="423.7" y="14.3">NOTE : STANDARD FASTENER TORQUE AS PER STD-DES-01-00</text>
<text x="553.8" y="14">PFR-DES-07-REV-05</text>
<text x="21.1" y="404.4">NOTE FOR WIPRO PARI DESIGN -REF. ONLY</text>
<text x="44.5" y="408.9">WEAR DETAILS : N.A.</text>
</g>
<g font-size="3.9">
<text x="357.8" y="383.4">RESERVED</text>
<text x="382.3" y="383.4">SPACE</text>
<text x="357.8" y="388.9">FOR</text>
<text x="357.8" y="394.5">CONTROLLED</text>
<text x="387.8" y="394.5">COPY</text>
<text x="357.8" y="400.1">STAMP</text>
</g>
<g font-size="3.8">
<text x="400.1" y="357.1">REVISION</text>
<text x="455.9" y="357.1">DESCRIPTION</text>
<text x="526.4" y="357.1">DATE</text>
<text x="540.1" y="357.1">DRN.BY</text>
</g>
<text font-size="3.6" x="481.6" y="376.2">CONNECTION PLATE</text>
<text font-size="3.5" x="402.4" y="373.3">www.wipropari.com</text>
<g font-size="3.1">
<text x="565.2" y="353.5">LIMITS</text>
<text x="562" y="371.7">DRAWING TYPE</text>
<text x="437" y="372.3">DESCRIPTION</text>
<text x="436.5" y="380.9">SURFACE AREA</text>
<text x="453.3" y="380.9">SURFACE TREATMENT</text>
<text x="489.7" y="380.9">MACHINING</text>
<text x="509.5" y="380.9">DESIGN UNIT</text>
<text x="530.6" y="380.9">DESIGN UNIT CD.</text>
<text x="558" y="380.7">TEAM NO.</text>
<text x="570.3" y="380.7">SHEET SIZE</text>
<text x="575.6" y="386.1">A2</text>
<text x="436.4" y="391.1">REFERENCE DWG.</text>
<text x="437.9" y="395.5">DRN.BY</text>
<text x="451.5" y="395.5">CHKD.BY</text>
<text x="466.6" y="395.5">APPD.BY</text>
<text x="486.7" y="395.4">MATERIAL</text>
<text x="488.9" y="391">PART CLASS.</text>
<text x="515.6" y="391">HEAT TREATMENT</text>
<text x="519.6" y="395.9">DRG./PART CODE</text>
<text x="558.9" y="395.6">REV.</text>
<text x="571.4" y="395.6">SCALE</text>
<text x="484.3" y="404.3">NET WEIGHT-Kg</text>
<text x="571.4" y="404.7">SHEET</text>
</g>
<text font-size="3" x="579.5" y="230.1">°</text>
<g font-size="2.8">
<text x="299.1" y="332.1">3.2</text>
<text x="560.5" y="357.7">Gen Tol.: IS 2102</text>
<text x="306.7" y="363.6">3.2</text>
<text x="399.1" y="376.7">1.ALL DIMENSIONS ARE</text>
<text x="399" y="382.7">2.DO NOT SCALE</text>
<text x="399" y="388.7">3.IF IN DOUBT ,</text>
<text x="399" y="395.5">LOCATION :</text>
<text x="420.5" y="396">PUNE</text>
<text x="437" y="401.3">01009374</text>
<text x="451.7" y="401.2">03004785</text>
<text x="466.7" y="401.3">03002882</text>
<text x="404.2" y="402">ALL RIGHTS OF REPRODUCTION &amp;</text>
<text x="404.7" y="405.4">DISTRIBUTION ARE RESERVED</text>
</g>
<g font-size="2.7">
<text x="564.6" y="376.2">MACHINING</text>
<text x="399.9" y="379.7">IN mm</text>
<text x="399.8" y="385.7">DRAWING.</text>
<text x="436.9" y="385.5">159.45 in^2</text>
<text x="471.4" y="385.6">#</text>
<text x="498.9" y="385.1">#</text>
<text x="513.6" y="385.3">WPES</text>
<text x="537.3" y="385.2">0300</text>
<text x="560.1" y="385.2">PL-02</text>
<text x="399.8" y="391.8">ASK TEAM MEMBER</text>
<text x="475" y="391.2">---</text>
<text x="508.7" y="391.2">B</text>
<text x="561" y="391.2">---</text>
<text x="493.4" y="399.6">#</text>
<text x="572.9" y="399.8">1 : 1</text>
<text x="400.1" y="402.5">C</text>
<text x="436.7" y="408.7">07/03/2024</text>
<text x="450.9" y="408.8">07/03/2024</text>
<text x="466" y="409">07/03/2024</text>
<text x="489.6" y="408.5">3.95 kg</text>
<text x="571.5" y="408.7">1 OF 2</text>
</g>
<g font-size="2.5">
<text x="559.2" y="229.9">0.5 R</text>
<text x="572.3" y="230.1">0.5 X 45</text>
<text x="559.4" y="323.5">3 UP TO 6</text>
<text x="558.9" y="327.8">6 UP TO 30</text>
<text x="557.8" y="332">30 UP TO 120</text>
</g>
<g font-size="2.4">
<text x="554.9" y="218.3">DEBURR AND REMOVE SHARP</text>
<text x="555.2" y="221.1">EDGES UNLESS SHARP EDGE</text>
<text x="556.1" y="227.2">UNSP.RADII</text>
<text x="556.8" y="223.8">REQUIREMENT SPECIFIED</text>
<text x="571.4" y="227">UNSP.CHF.</text>
<text x="559.8" y="238">UP TO 10</text>
<text x="576.1" y="238.1">±1.5°</text>
<text x="558.5" y="242.3">10 UP TO 50</text>
<text x="575.5" y="242.3">±0°50'</text>
<text x="557.4" y="250.8">120 UP TO 400</text>
<text x="557.9" y="246.5">50 UP TO 120</text>
<text x="575.5" y="250.8">±0°15'</text>
<text x="575.5" y="246.6">±0°25'</text>
<text x="558.7" y="259.4">0.5 UP TO 3</text>
<text x="559.5" y="263.7">3 UP TO 6</text>
<text x="576.6" y="259.4">±0.1</text>
<text x="576.6" y="263.7">±0.2</text>
<text x="559" y="268">6 UP TO 30</text>
<text x="576.6" y="268">±0.5</text>
<text x="557.9" y="272.2">30 UP TO 120</text>
<text x="576.6" y="272.2">±0.8</text>
<text x="556.9" y="280.7">315 UP TO 1000</text>
<text x="557.3" y="276.5">120 UP TO 315</text>
<text x="576.6" y="276.5">±1.2</text>
<text x="577.7" y="280.7">±2</text>
<text x="556.4" y="284.9">1000 UP TO 2000</text>
<text x="577.6" y="285">±3</text>
<text x="558.9" y="289.2">OVER 2000</text>
<text x="577.7" y="289.3">±4</text>
<text x="560" y="297.9">UP TO 10</text>
<text x="577.1" y="297.9">±1°</text>
<text x="558.5" y="302.1">10 UP TO 50</text>
<text x="575.5" y="302.2">±0°30'</text>
<text x="557.5" y="310.6">120 UP TO 400</text>
<text x="558.2" y="306.4">50 UP TO 120</text>
<text x="575.5" y="310.6">±0°10'</text>
<text x="575.5" y="306.4">±0°20'</text>
<text x="558.8" y="319.2">0.5 UP TO 3</text>
<text x="576.6" y="323.5">±0.1</text>
<text x="576.6" y="319.3">±0.1</text>
<text x="576.7" y="327.8">±0.2</text>
<text x="576.6" y="332">±0.3</text>
<text x="556.8" y="340.6">315 UP TO 1000</text>
<text x="557.3" y="336.3">120 UP TO 315</text>
<text x="576.6" y="336.3">±0.5</text>
<text x="576.6" y="340.6">±0.8</text>
<text x="556.2" y="344.8">1000 UP TO 2000</text>
<text x="576.6" y="344.8">±1.2</text>
<text x="558.9" y="349">OVER 2000</text>
<text x="577.7" y="349">±2</text>
<text x="7.7" y="382.7" transform="rotate(-90 7.7 382.7)">Uploading\2022-23\P23Y5\P23Y5B154401.dft</text>
<text x="7.7" y="409.9" transform="rotate(-90 7.7 409.9)">\\srv01102\ExDM</text>
</g>
<g font-size="2.1">
<text x="558.6" y="232.4">UNSPECIFIED TOL.(FAB)</text>
<text x="559.5" y="234.8">FOR ANGULAR IN mm.</text>
<text x="558.6" y="254">UNSPECIFIED TOL.(FAB)</text>
<text x="560.7" y="256.3">FOR LINEAR IN mm.</text>
<text x="558.7" y="292.4">UNSPECIFIED TOL.(M/C)</text>
<text x="559.6" y="294.7">FOR ANGULAR IN mm.</text>
<text x="558.7" y="313.8">UNSPECIFIED TOL.(M/C)</text>
<text x="560.6" y="316.2">FOR LINEAR IN mm.</text>
</g>
</svg>
